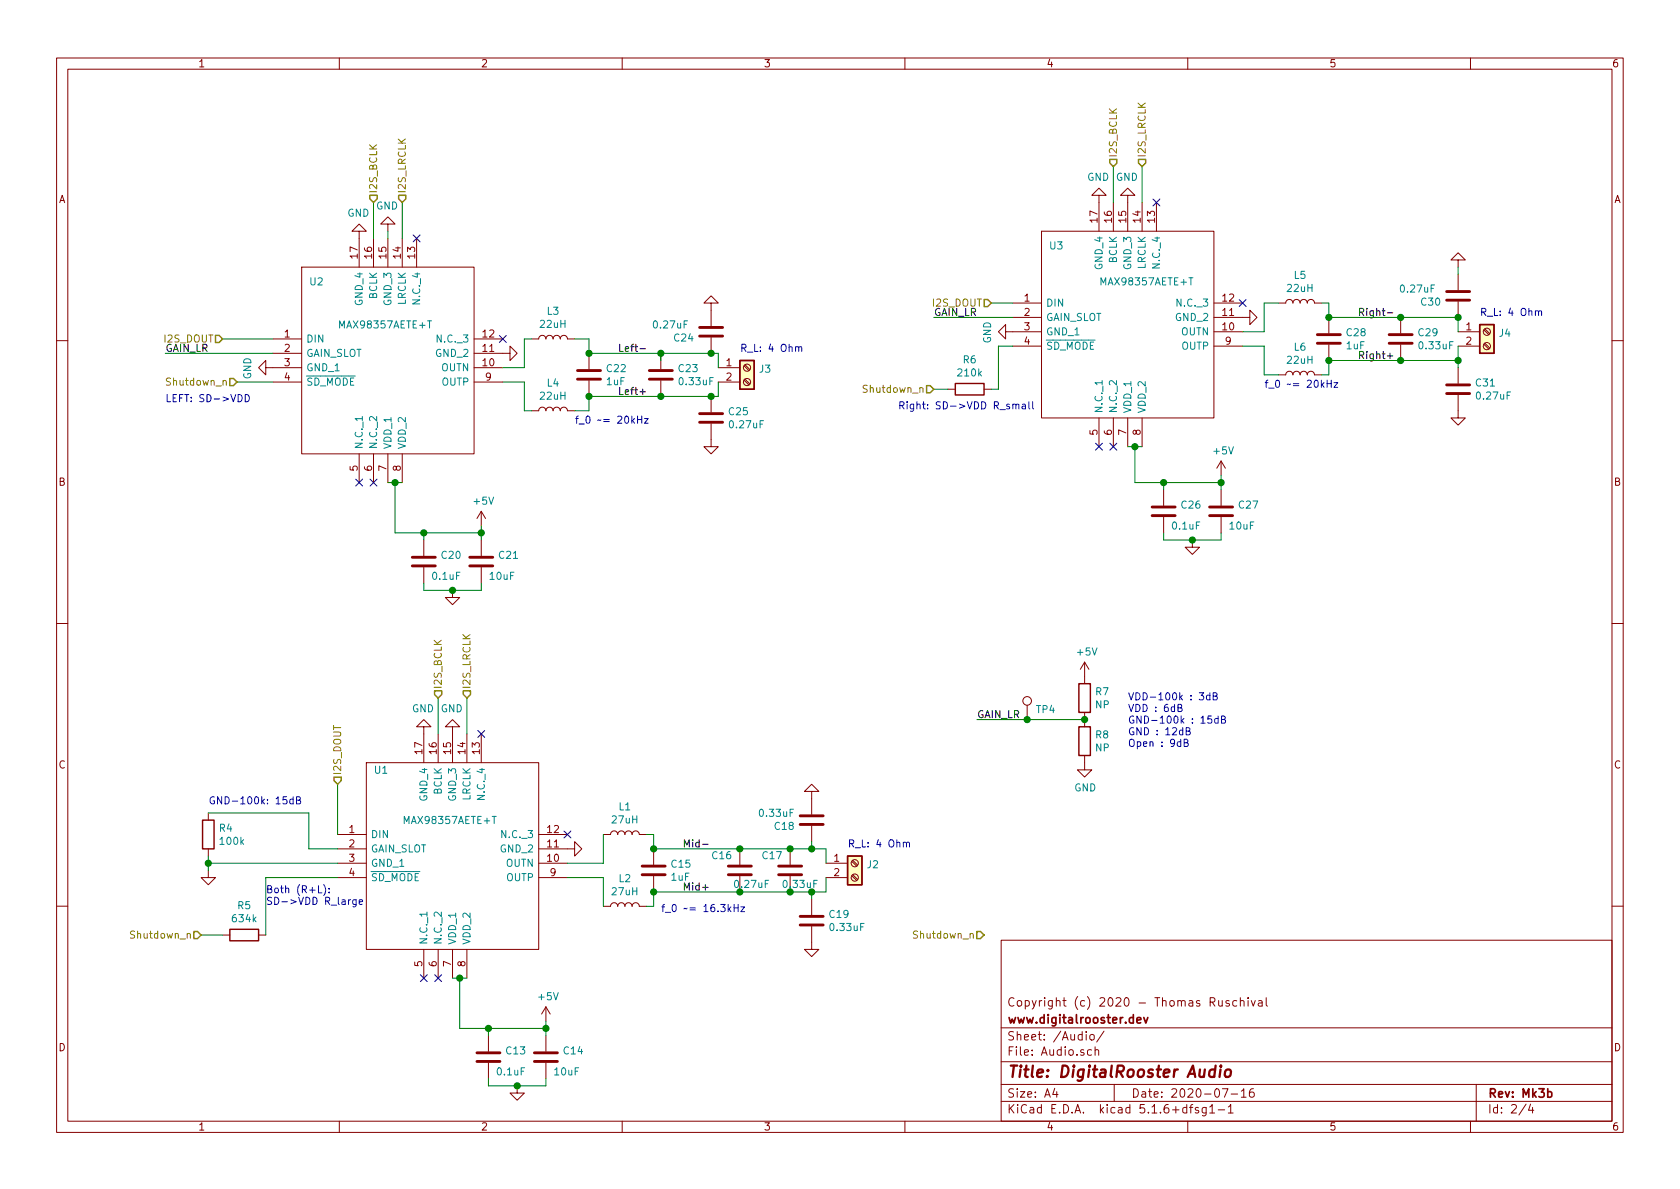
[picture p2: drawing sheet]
<svg xmlns="http://www.w3.org/2000/svg" width="297mm" height="210mm" viewBox="0 0 297 210" stroke-linecap="round" stroke-linejoin="round" font-family="sans-serif">
<g fill="none" stroke="#840000" stroke-width=".18">
<path d="M10 10.3h277v189.9h-277zM12 12.2h273v186.1h-273zM60 10.3v1.9M110 10.3v1.9M160 10.3v1.9M210 10.3v1.9M260 10.3v1.9M68.6 39.6h1.2l-1.2-1.3-1.3 1.3h1.3v1.3M194.3 34.5h1.3l-1.3-1.2-1.3 1.2h1.3v6.4M196.8 35.8v5.1M199.4 34.5h1.3l-1.3-1.2-1.3 1.2h1.3v6.4M201.9 35.8v5.1"/>
<path d="M204.5 35.8v5.1M48.3 59.9h5M53.3 47.2h30.5v33.1h-30.5zM63.5 40.9h1.3l-1.3-1.3-1.3 1.3h1.3v6.3M66 42.2v5M68.6 42.2v5M71.1 42.2v5M73.7 42.2v5M83.8 59.9h5.1M94 59.9h1.2a.63 .63 0 0 1 .7-.6 .63 .63 0 0 1 .6 .6 .63 .63 0 0 1 .7-.6 .63 .63 0 0 1 .6 .6 .63 .63 0 0 1 .6-.6 .63 .63 0 0 1 .7 .6 .63 .63 0 0 1 .6-.6 .63 .63 0 0 1 .6 .6h1.3M125.7 53.6h1.3l-1.3-1.3-1.2 1.3h1.2v4.1M125.7 59.7v2.8"/>
<path d="M177.8 58.7v-1.3l-1.3 1.3 1.3 1.2v-1.2h6.3M179.1 53.6h5M179.1 56.1h5M184.1 40.9h30.5v33h-30.5zM214.6 56.1h6.4v-1.2l1.2 1.2-1.2 1.3v-1.3M214.6 58.7h5.1M214.6 53.6h5.1M226.1 53.6h1.2a.63 .63 0 0 1 .7-.6 .63 .63 0 0 1 .6 .6 .63 .63 0 0 1 .6-.6 .63 .63 0 0 1 .7 .6 .63 .63 0 0 1 .6-.6 .63 .63 0 0 1 .6 .6 .63 .63 0 0 1 .7-.6 .63 .63 0 0 1 .6 .6h1.3M234.9 56.1v2.8M247.6 56.1v2.8M257.8 46h1.3l-1.3-1.3-1.3 1.3h1.3v1.2M257.8 48.5v2.8"/>
<path d="M257.8 53.3v2.8M257.8 58.7h3.8M262.4 58.3l.8 .9M262.5 58.2l.9 .8M10 60.2h2M47 65v-1.3l-1.3 1.3 1.3 1.3v-1.3h6.3M48.3 67.6h5M48.3 62.5h5M83.8 62.5h6.4v-1.3l1.2 1.3-1.2 1.2v-1.2M83.8 65h5.1M83.8 67.6h5.1M94 72.6h1.2a.63 .63 0 0 1 .7-.6 .63 .63 0 0 1 .6 .6 .63 .63 0 0 1 .7-.6 .63 .63 0 0 1 .6 .6 .63 .63 0 0 1 .6-.6 .63 .63 0 0 1 .7 .6 .63 .63 0 0 1 .6-.6 .63 .63 0 0 1 .6 .6h1.3"/>
<path d="M104.1 62.5v2.8M104.1 67.3v2.8M116.8 62.5v2.8M116.8 67.3v2.8M125.7 74.9v4.1h1.3l-1.3 1.3-1.2-1.3h1.2M125.7 70.1v2.8M127 65h3.8M127 67.6h3.8M131.5 67.2l.9 .9M131.5 64.7l.9 .8M131.7 67.1l.9 .8M131.7 64.5l.9 .8"/>
<path d="M167.6 68.8h1.3M174 68.8h1.3M179.1 61.2h5M194.3 73.9v5.1M196.8 73.9v5.1M199.4 73.9v5.1M201.9 73.9v5.1M214.6 61.2h5.1M226.1 66.3h1.2a.63 .63 0 0 1 .7-.6 .63 .63 0 0 1 .6 .6 .63 .63 0 0 1 .6-.6 .63 .63 0 0 1 .7 .6 .63 .63 0 0 1 .6-.6 .63 .63 0 0 1 .6 .6 .63 .63 0 0 1 .7-.6 .63 .63 0 0 1 .6 .6h1.3M234.9 61v2.7M247.6 61v2.7M257.8 69.8v4.1h1.3l-1.3 1.3-1.3-1.3h1.3"/>
<path d="M257.8 65v2.8M257.8 61.2h3.8M262.4 60.9l.8 .8M262.5 60.7l.9 .8M285 60.2h2M63.5 80.3v5M66 80.3v5M68.6 80.3v5M71.1 80.3v5M74.9 95.5v2.8M85.1 90.4v2.6M85.1 95.5v2.8"/>
<path d="M85.1 90.4l-.8 1.3M85.1 90.4l.8 1.3M205.7 86.6v2.8M205.7 91.4v2.8M210.8 95.5v1.3h1.3l-1.3 1.2-1.3-1.2h1.3M215.9 81.5v2.6M215.9 86.6v2.8M215.9 91.4v2.8M215.9 81.5l-.8 1.3M215.9 81.5l.8 1.3M10 110.3h2M74.9 100.3v2.8"/>
<path d="M80 104.4v1.3h1.3l-1.3 1.2-1.3-1.2h1.3M85.1 100.3v2.8M191.8 117.1v3.8M191.8 117.1l-.8 1.3M191.8 117.1l.7 1.3M285 110.3h2M64.8 134.9h30.4v33h-30.4zM74.9 128.5h1.3l-1.3-1.3-1.2 1.3h1.2v6.4M77.5 129.8v5.1M80 128.5h1.3l-1.3-1.3-1.3 1.3h1.3v6.4M82.5 129.8v5.1M85.1 129.8v5.1"/>
<path d="M143.5 139.9h1.3l-1.3-1.2-1.3 1.2h1.3v4.1M181.6 124.7v2.5M191.8 133.6v2.5h1.2l-1.2 1.3-1.3-1.3h1.3M191.8 126v2.5M36.8 153.9v1.3h1.3l-1.3 1.3-1.2-1.3h1.2M36.8 143.8v1.2M36.8 150.1v1.3M59.7 152.6h5.1M59.7 155.2h5.1M59.7 147.6h5.1M59.7 150.1h5.1M95.2 150.1h6.4v-1.3l1.3 1.3-1.3 1.3v-1.3"/>
<path d="M95.2 152.6h5.1M95.2 155.2h5.1M95.2 147.6h5.1M106.7 147.6h1.2a.63 .63 0 0 1 .7-.7 .63 .63 0 0 1 .6 .7 .63 .63 0 0 1 .7-.7 .63 .63 0 0 1 .6 .7 .63 .63 0 0 1 .6-.7 .63 .63 0 0 1 .7 .7 .63 .63 0 0 1 .6-.7 .63 .63 0 0 1 .6 .7h1.3M115.6 150.1v2.8M115.6 154.9v2.8M130.8 150.1v2.8M130.8 154.9v2.8M139.7 150.1v2.8M139.7 154.9v2.8M143.5 146v2.8M143.5 159v2.8"/>
<path d="M146 152.6h3.9M146 155.2h3.9M150.6 154.9l.9 .8M150.6 152.3l.9 .9M150.8 154.7l.8 .8M150.8 152.1l.8 .9M10 160.2h2M39.4 165.3h1.2M45.7 165.3h1.3M74.9 167.9v5.1M77.5 167.9v5.1M80 167.9v5.1"/>
<path d="M82.5 167.9v5.1M96.5 178v2.6M96.5 178l-.7 1.3M96.5 178l.8 1.3M106.7 160.3h1.2a.63 .63 0 0 1 .7-.7 .63 .63 0 0 1 .6 .7 .63 .63 0 0 1 .7-.7 .63 .63 0 0 1 .6 .7 .63 .63 0 0 1 .6-.7 .63 .63 0 0 1 .7 .7 .63 .63 0 0 1 .6-.7 .63 .63 0 0 1 .6 .7h1.3M143.5 163.8v4.1h1.3l-1.3 1.3-1.3-1.3h1.3M177 166.3h108v32h-108zM214 177.2l.7-.1 .1-.2v-.3l-.3-.2h-.5v1.5M214.3 177.2l.5 .7M215.5 176.9v.9l.4 .1 .2-.1M216.1 176.9v1M217.3 177a.37 .37 0 0 0-.6 .1l.1 .3 .5 .1 .1 .1-.2 .3-.5-.1"/>
<path d="M218.7 177l-.5-.1-.2 .3v.6l.2 .1 .5-.1M219.3 177.1l.1-.1a.37 .37 0 0 1 .6 .1v.8M219.3 176.4v1.5M220.7 176.4v.2M220.7 176.9v1M221.2 176.9l.4 1 .3-1M222.5 177h.6l.1 .9M223.2 177.3l-.5 .1a.29 .29 0 0 0-.3 .2 .29 .29 0 0 0 .3 .3l.5-.1M223.9 176.4v1.3l.2 .2M285 160.2h2M60 198.3v1.9M86.4 183.1v2.8"/>
<path d="M86.4 188v2.7M91.4 192v1.3h1.3l-1.3 1.3-1.2-1.3h1.2M96.5 183.1v2.8M96.5 188v2.7M110 198.3v1.9M160 198.3v1.9M177 194.8h108M177 191.8h108M177 187.8h108M177 181.8h108M186.5 192.5l-.4 1h1M186.8 193v1"/>
<path d="M192 182.4v.2M192 182.9v1M192.8 183.1l.2-.2 .4 .2v.7l-.2 .1-.4-.1zM193 185.7l-.4-.1-.3 .3v.6l.3 .1 .4-.1M193.6 185.7l.2-.1 .4 .1 .1 .9M193.6 185.1v1.5M195.2 182.3l-1.3 2M197 191.8v3M210 198.3v1.9M210.3 195.8h.6M210.9 195.3l-.4 .2v1.3M211.9 195.9l-.4-.1-.2 .2 .1 .3 .5 .1v.3h-.6"/>
<path d="M213.3 195.8v1.2l-.3 .3h-.4M213.3 195.9l-.5-.1-.3 .3 .1 .6 .2 .1 .5-.1M213.9 195.8l.4-.5v1.5M213.9 196.8h.9M215.4 196.3h1.1M216.1 192.5h1l-.6 1.5M217.2 195.8l.4-.5v1.5M217.2 196.8h.8M217.7 193.5h1.1M219.5 193l.4-.5v1.5M219.5 194h.8M221.6 192.5a.59 .59 0 0 0-.7 .7l.1 .7 .2 .1 .5-.1 .1-.5-.2-.2-.4-.1-.3 .3"/>
<path d="M260 198.3v1.9M261 191.8v6.5M269.8 195.2l-1.2 2M270.6 195.2l-.3 1.1h.9M271 195.8v1"/>
<circle cx="262.9" cy="58.7" r=".63"/>
<circle cx="132.1" cy="67.6" r=".63"/>
<circle cx="132.1" cy="65" r=".63"/>
<circle cx="262.9" cy="61.2" r=".63"/>
<circle cx="181.6" cy="123.9" r=".76"/>
<circle cx="151.1" cy="155.2" r=".63"/>
<circle cx="151.1" cy="152.6" r=".63"/>
</g>
<path d="M202.2 179.9l.4 1 .3-1M201 180.4l.7-.1v-.3l-.5-.1-.2 .2 .1 .7h.6M273.7 193.1l.4-.1 .3 .3-.1 .6-.2 .1-.4-.1" fill="none" stroke="#840000" stroke-width=".3"/>
<path d="M214.8 189.2a.68 .68 0 0 0-1 .3v.6l.1 .2 .2 .1 .6-.1M214.9 188.4l-.2 2M215.8 189.1l-.2 1.3M215.9 188.4l-.1 .2M216.7 189.3a.51 .51 0 0 1 .6-.2 .51 .51 0 0 1 .4 .4l-.1 .6a.54 .54 0 0 1-.5 .4 .54 .54 0 0 1-.6-.4z" fill="none" stroke="#840000" stroke-width=".41"/>
<g fill="none" stroke="#840000" stroke-width=".51">
<path d="M123.7 57.9h4.1M123.7 59.4h4.1M232.9 59.2h4.1M245.6 59.2h4.1M255.8 51.6h4M255.8 53.1h4M102.1 67.1h4.1M102.1 65.5h4.1M114.8 67.1h4.1M114.8 65.5h4.1M123.7 74.7h4.1M123.7 73.1h4.1"/>
<path d="M232.9 60.7h4.1M245.6 60.7h4.1M255.8 69.6h4M255.8 68.1h4M72.9 98.5h4.1M83.1 98.5h4M203.7 91.2h4.1M203.7 89.7h4.1M213.9 91.2h4M213.9 89.7h4M72.9 100.1h4.1M83.1 100.1h4"/>
<path d="M113.5 154.7h4.1M113.5 153.2h4.1M128.8 154.7h4M128.8 153.2h4M137.7 154.7h4M137.7 153.2h4M141.5 144.3h4M141.5 145.8h4M141.5 163.6h4M141.5 162h4M84.3 187.7h4.1M84.3 186.2h4.1"/>
<path d="M94.5 187.7h4.1M94.5 186.2h4.1"/>
</g>
<path d="M261.6 57.4h2.6v5.1h-2.6zM130.8 63.7h2.5v5.1h-2.5zM168.9 67.8h5.1v2h-5.1zM190.8 120.9h2v5.1h-2zM190.8 128.5h2v5.1h-2zM35.8 145h2v5.1h-2zM149.9 151.4h2.5v5.1h-2.5zM40.6 164.3h5.1v2.1h-5.1z" fill="none" stroke="#840000" stroke-width=".25"/>
<g fill="#ffffc2" stroke="#ffffc2" stroke-width=".18">
<path d="M261.6 57.4h2.6v5.1h-2.6z"/>
<path d="M130.8 63.7h2.5v5.1h-2.5z"/>
<path d="M149.9 151.4h2.5v5.1h-2.5z"/>
</g>
<path d="M64.1 73.7v.7M194.9 67.3v.7M75.5 161.3v.7" fill="none" stroke="#008484" stroke-width=".18"/>
<g fill="none" stroke="#008400" stroke-width=".18">
<path d="M66 35.8v6.4M71.1 35.8v6.4M196.8 29.5v6.3M201.9 29.5v6.3M39.4 59.9h8.9M68.6 40.9v1.3M94 59.9h-1.3v5.1h-3.8M101.6 59.9h2.5v2.6h22.9v2.5M165.1 56.1h14M175.3 53.6h3.8M226.1 53.6h-2.6v5.1h-3.8M233.7 53.6h1.2v2.5h22.9v2.6"/>
<path d="M257.8 47.2v1.3M29.2 62.5h19.1M41.9 67.6h6.4M88.9 67.6h3.8v5h1.3M116.8 62.5v1.2M127 67.6v2.5h-22.9v2.5h-2.5M165.1 68.8h2.5M179.1 61.2h-2.6v7.6h-1.2M199.4 79h2.5M200.7 79v6.3h15.2M219.7 61.2h3.8v5.1h2.6M257.8 63.7h-22.9v2.6h-1.2"/>
<path d="M257.8 61.2v3.8M68.6 85.3h2.5M69.8 85.3v8.9h15.3M74.9 94.2v1.3M85.1 93v2.5M205.7 94.2v1.3h10.2v-1.3M205.7 85.3v1.3M215.9 84.1v2.5M74.9 103.1v1.3h10.2v-1.3M59.7 138.7v8.9M77.5 123.4v6.4M82.5 123.4v6.4"/>
<path d="M172.7 127.2h19.1M36.8 143.8h17.8v6.3h5.1M36.8 151.4v2.5M36.8 152.6h22.9M59.7 155.2h-12.7v10.1M100.3 155.2h6.4v5.1M106.7 147.6v5h-6.4M114.3 147.6h1.3v2.5h30.4v2.5M143.5 148.8v1.3M143.5 157.7v1.3M146 155.2v2.5h-30.4v2.6h-1.3M35.6 165.3h3.8"/>
<path d="M80 173h2.5M81.3 173v8.9h15.2M86.4 190.7v1.3h10.1v-1.3M86.4 181.9v1.2M96.5 180.6v2.5"/>
</g>
<g fill="none" stroke="#848400" stroke-width=".25">
<path d="M65.4 34.5h1.3v.7l-.7 .6-.6-.6zM70.5 34.5h1.3v.7l-.7 .6-.6-.6zM196.2 28.2h1.3v.6l-.7 .7-.6-.7zM201.3 28.2h1.3v.6l-.7 .7-.6-.7zM38.1 59.3h.6l.7 .6-.7 .7h-.6zM174 53h.6l.7 .6-.7 .6h-.6zM40.6 66.9h.7l.6 .7-.6 .6h-.7zM163.8 68.2h.7l.6 .6-.6 .7h-.7zM59.1 137.4h1.2v.6l-.6 .7-.6-.7zM76.8 122.2h1.3v.6l-.6 .6-.7-.6zM81.9 122.2h1.3v.6l-.7 .6-.6-.6zM34.3 164.7h.6l.7 .6-.7 .7h-.6z"/>
<path d="M172.7 164.7h.7l.6 .6-.6 .7h-.7z"/>
</g>
<path d="M245.3 55.3h1M113.2 69.3h.9M113.2 61.7h.9M245.3 62.9h1M245.8 62.5v.9M124.2 149.3h1M124.2 156.9h1" fill="none" stroke="#000" stroke-width=".18"/>
<g fill="none" stroke="#0000c2" stroke-width=".18">
<path d="M271.5 55.1l.2-.1h.3v.8M272 55.1l.2-.1h.3l.1 .8M43.4 69.8a.64 .64 0 0 1 .7 .6 .64 .64 0 0 1-.7 .6zM111.7 73.6v1.2M111.8 74.4l.4 .4M112.2 74l-.5 .5M112.7 73.6v1.2M112.7 74.2h.8M113.5 73.6v1.2M113.9 74h.7l-.7 .8h.7M140.7 61.4l.1-.1 .3 .1 .1 .7M141.2 61.5l.2-.2 .3 .1 .1 .7"/>
<path d="M179.1 71.6l.1-.1h.4v.8M179.1 71.5v.8M179.6 71.6l.2-.1h.3l.1 .8M180.8 71.5h.5v.8M181.3 71.8h-.4l-.2 .2 .1 .3h.5M181.9 71v1.1l.2 .2M182.6 71v1.1l.2 .2M233.6 67.2v1.3M233.8 68l.3 .5M234.1 67.7l-.5 .4M234.6 67.2v1.3M234.6 67.8h.8"/>
<path d="M235.4 67.2v1.3M235.9 67.7h.6l-.6 .8h.6M208.3 125.2l.5-.1 .1-.4-.6-.1v1.2h.5l.2-.2v-.2l-.3-.2M209.4 131.3h.5l.1-.2v-.2l-.6-.2v1.3h.5l.2-.2v-.2l-.3-.3M209.7 129.3l.6-.1v-.4l-.6-.1v1.2h.5l.3-.2v-.2l-.3-.2M212 122.5h.8l-.4 .5 .4 .1v.4l-.2 .3-.6-.2M213.9 123l-.4-.1-.2 .3 .1 .5h.5M213.9 122.5v1.3M214.2 126.6h-.6l-.1 .6 .5-.1 .3 .2v.4l-.3 .2-.5-.1M214.5 123.1h.6l.1-.2-.1-.3-.6-.1v1.3h.5l.2-.2v-.3l-.3-.2M215.4 127.1l-.4-.1-.2 .3 .1 .5h.5M215.4 126.6v1.3"/>
<path d="M216 127.2h.5l.1-.2v-.3l-.6-.1v1.3h.5l.1-.1 .1-.3-.3-.3M51.8 141.4l-.3-.1-.3 .2 .2 .6h.4M51.8 140.9v1.3M52.4 141.5l.6-.1 .1-.2-.1-.2-.6-.1v1.3h.5l.2-.2 .1-.3-.3-.2M56.3 156.6v1.3h.6M57.2 156.4a1.47 1.47 0 0 1 0 2M58.2 157.8v.1M58.2 157.1v.1M63 159.1v1l-.3 .3-.3-.1M63 159.2l-.4-.1-.2 .2 .1 .6h.5M63.5 159.5l.6-.1v-.2l-.4-.1-.2 .2 .1 .6h.5M128.8 159.9v1.3"/>
<path d="M129.8 159.9v1.3M130.5 159.9v1.3M159.7 149.1l.2-.2 .3 .1 .1 .8M160.3 149.1l.2-.2 .3 .1v.8M128.9 160.7l.3 .5M129.2 160.4l-.4 .5M129.8 160.5h.7M131 160.4h.6l-.6 .8h.6"/>
</g>
<g fill="#008400" stroke="#008400" stroke-width=".25">
<circle cx="85.1" cy="94.2" r=".51"/>
<circle cx="86.4" cy="181.9" r=".51"/>
<circle cx="80" cy="104.4" r=".51"/>
<circle cx="205.7" cy="85.3" r=".51"/>
<circle cx="215.9" cy="85.3" r=".51"/>
<circle cx="210.8" cy="95.5" r=".51"/>
<circle cx="257.8" cy="63.7" r=".51"/>
<circle cx="96.5" cy="181.9" r=".51"/>
<circle cx="91.4" cy="192" r=".51"/>
<circle cx="81.3" cy="173" r=".51"/>
<circle cx="200.7" cy="79" r=".51"/>
<circle cx="69.9" cy="85.3" r=".51"/>
<circle cx="191.8" cy="127.2" r=".51"/>
<circle cx="130.8" cy="150.1" r=".51"/>
<circle cx="139.7" cy="150.1" r=".51"/>
<circle cx="130.8" cy="157.7" r=".51"/>
<circle cx="139.7" cy="157.7" r=".51"/>
<circle cx="125.7" cy="62.5" r=".51"/>
<circle cx="181.6" cy="127.2" r=".51"/>
<circle cx="125.7" cy="70.1" r=".51"/>
<circle cx="74.9" cy="94.2" r=".51"/>
<circle cx="143.5" cy="157.7" r=".51"/>
<circle cx="116.8" cy="62.5" r=".51"/>
<circle cx="116.8" cy="70.1" r=".51"/>
<circle cx="247.7" cy="56.1" r=".51"/>
<circle cx="247.7" cy="63.7" r=".51"/>
<circle cx="115.6" cy="150.1" r=".51"/>
<circle cx="36.8" cy="152.6" r=".51"/>
<circle cx="104.1" cy="70.1" r=".51"/>
<circle cx="104.1" cy="62.5" r=".51"/>
<circle cx="257.8" cy="56.1" r=".51"/>
<circle cx="235" cy="63.7" r=".51"/>
<circle cx="235" cy="56.1" r=".51"/>
<circle cx="115.6" cy="157.7" r=".51"/>
<circle cx="143.5" cy="150.1" r=".51"/>
</g>
<g fill="none" stroke="#000084" stroke-width=".18">
<path d="M203.9 35.2l1.2 1.2M205.1 35.2l-1.2 1.2M73.1 41.5l1.2 1.3M74.3 41.5l-1.2 1.3M88.3 59.3l1.2 1.2M89.5 59.3l-1.2 1.2M219.1 53l1.2 1.2M220.3 53l-1.2 1.2M193.7 78.4l1.2 1.2M194.9 78.4l-1.2 1.2M196.2 78.4l1.3 1.2M197.5 78.4l-1.3 1.2"/>
<path d="M62.9 84.7l1.2 1.2M64.1 84.7l-1.2 1.2M65.4 84.7l1.2 1.2M66.6 84.7l-1.2 1.2M84.5 129.2l1.2 1.2M85.7 129.2l-1.2 1.2M99.7 147l1.2 1.2M100.9 147l-1.2 1.2M74.3 172.4l1.2 1.2M75.5 172.4l-1.2 1.2M76.9 172.4l1.2 1.2M78.1 172.4l-1.2 1.2"/>
</g>
<text font-size="2.8" fill="#840000" x="178" y="190.5">Title: DigitalRooster Audio</text>
<g font-size="2.1" fill="#840000">
<text x="178" y="178">Copyright (c) 2020 - Thomas Ruschival</text>
<text x="178" y="184">Sheet: /Audio/</text>
<text x="178" y="181">www.digitalrooster.dev</text>
<text x="178" y="186.7">File: Audio.sch</text>
<text x="178" y="196.9">KiCad E.D.A. kicad 5.1.6+dfsg1-1</text>
<text x="178" y="194.1">Size: A4</text>
<text x="200" y="194.1">Date: 2020-07-16</text>
<text x="263" y="194.1">Rev: Mk3b</text>
<text x="263" y="196.9">Id: 2/4</text>
</g>
<g font-size="1.8" fill="#840000">
<text x="35" y="11.9">1</text>
<text x="85" y="11.9">2</text>
<text x="135" y="11.9">3</text>
<text x="185" y="11.9">4</text>
<text x="235" y="11.9">5</text>
<text x="285" y="11.9">6</text>
<text x="10.4" y="35.9">A</text>
<text x="285.4" y="35.9">A</text>
<text x="194.1" y="39.3" transform="rotate(-90 194.1 39.3)">17</text>
<text x="196.6" y="39.3" transform="rotate(-90 196.6 39.3)">16</text>
<text x="199.1" y="39.3" transform="rotate(-90 199.1 39.3)">15</text>
<text x="201.7" y="39.3" transform="rotate(-90 201.7 39.3)">14</text>
<text x="204.2" y="39.3" transform="rotate(-90 204.2 39.3)">13</text>
<text x="63.2" y="45.7" transform="rotate(-90 63.2 45.7)">17</text>
<text x="65.8" y="45.7" transform="rotate(-90 65.8 45.7)">16</text>
<text x="68.3" y="45.7" transform="rotate(-90 68.3 45.7)">15</text>
<text x="70.9" y="45.7" transform="rotate(-90 70.9 45.7)">14</text>
<text x="73.4" y="45.7" transform="rotate(-90 73.4 45.7)">13</text>
<text x="181.1" y="53.3">1</text>
<text x="216.2" y="53.3">12</text>
<text x="50.3" y="59.7">1</text>
<text x="85.4" y="59.7">12</text>
<text x="181.1" y="55.9">2</text>
<text x="181.1" y="58.4">3</text>
<text x="216.2" y="58.4">10</text>
<text x="216.2" y="55.9">11</text>
<text x="259.2" y="58.4">1</text>
<text x="50.3" y="62.2">2</text>
<text x="50.3" y="64.8">3</text>
<text x="85.4" y="64.8">10</text>
<text x="85.4" y="62.2">11</text>
<text x="128.4" y="64.8">1</text>
<text x="181.1" y="61">4</text>
<text x="216.7" y="61">9</text>
<text x="259.2" y="61">2</text>
<text x="50.3" y="67.3">4</text>
<text x="85.9" y="67.3">9</text>
<text x="128.4" y="67.3">2</text>
<text x="194.1" y="76.9" transform="rotate(-90 194.1 76.9)">5</text>
<text x="196.6" y="76.9" transform="rotate(-90 196.6 76.9)">6</text>
<text x="199.1" y="76.9" transform="rotate(-90 199.1 76.9)">7</text>
<text x="201.7" y="76.9" transform="rotate(-90 201.7 76.9)">8</text>
<text x="63.2" y="83.3" transform="rotate(-90 63.2 83.3)">5</text>
<text x="65.8" y="83.3" transform="rotate(-90 65.8 83.3)">6</text>
<text x="68.3" y="83.3" transform="rotate(-90 68.3 83.3)">7</text>
<text x="70.9" y="83.3" transform="rotate(-90 70.9 83.3)">8</text>
<text x="10.4" y="85.9">B</text>
<text x="285.4" y="85.9">B</text>
<text x="10.4" y="135.9">C</text>
<text x="74.7" y="133.3" transform="rotate(-90 74.7 133.3)">17</text>
<text x="77.2" y="133.3" transform="rotate(-90 77.2 133.3)">16</text>
<text x="79.8" y="133.3" transform="rotate(-90 79.8 133.3)">15</text>
<text x="82.3" y="133.3" transform="rotate(-90 82.3 133.3)">14</text>
<text x="84.8" y="133.3" transform="rotate(-90 84.8 133.3)">13</text>
<text x="285.4" y="135.9">C</text>
<text x="61.7" y="147.3">1</text>
<text x="61.7" y="149.9">2</text>
<text x="96.8" y="149.9">11</text>
<text x="96.8" y="147.3">12</text>
<text x="61.7" y="152.4">3</text>
<text x="61.7" y="154.9">4</text>
<text x="96.8" y="152.4">10</text>
<text x="97.3" y="154.9">9</text>
<text x="147.5" y="152.4">1</text>
<text x="147.5" y="154.9">2</text>
<text x="74.7" y="170.9" transform="rotate(-90 74.7 170.9)">5</text>
<text x="77.2" y="170.9" transform="rotate(-90 77.2 170.9)">6</text>
<text x="79.8" y="170.9" transform="rotate(-90 79.8 170.9)">7</text>
<text x="82.3" y="170.9" transform="rotate(-90 82.3 170.9)">8</text>
<text x="10.4" y="185.9">D</text>
<text x="285.4" y="185.9">D</text>
<text x="35" y="199.9">1</text>
<text x="85" y="199.9">2</text>
<text x="135" y="199.9">3</text>
<text x="185" y="199.9">4</text>
<text x="235" y="199.9">5</text>
<text x="285" y="199.9">6</text>
</g>
<g font-size="1.8" fill="#848400">
<text x="197.5" y="27.9" transform="rotate(-90 197.5 27.9)">I2S_BCLK</text>
<text x="202.6" y="27.9" transform="rotate(-90 202.6 27.9)">I2S_LRCLK</text>
<text x="66.7" y="34.3" transform="rotate(-90 66.7 34.3)">I2S_BCLK</text>
<text x="71.8" y="34.3" transform="rotate(-90 71.8 34.3)">I2S_LRCLK</text>
<text x="165.1" y="54.2">I2S_DOUT</text>
<text x="29.2" y="60.6">I2S_DOUT</text>
<text x="29.8" y="68.2">Shutdown_n</text>
<text x="153" y="69.5">Shutdown_n</text>
<text x="78.1" y="121.9" transform="rotate(-90 78.1 121.9)">I2S_BCLK</text>
<text x="83.2" y="121.9" transform="rotate(-90 83.2 121.9)">I2S_LRCLK</text>
<text x="60.3" y="137.2" transform="rotate(-90 60.3 137.2)">I2S_DOUT</text>
<text x="23.4" y="166">Shutdown_n</text>
<text x="161.8" y="166">Shutdown_n</text>
</g>
<g font-size="1.8" fill="#008484">
<text x="192.2" y="32">GND</text>
<text x="197.3" y="32">GND</text>
<text x="61.4" y="38.3">GND</text>
<text x="66.5" y="37.1">GND</text>
<text x="185.6" y="44.1">U3</text>
<text x="194.9" y="47.5" transform="rotate(-90 194.9 47.5)">GND_4</text>
<text x="197.5" y="46.6" transform="rotate(-90 197.5 46.6)">BCLK</text>
<text x="200" y="47.5" transform="rotate(-90 200 47.5)">GND_3</text>
<text x="202.6" y="47.6" transform="rotate(-90 202.6 47.6)">LRCLK</text>
<text x="205.1" y="47.2" transform="rotate(-90 205.1 47.2)">N.C._4</text>
<text x="54.8" y="50.5">U2</text>
<text x="64.1" y="53.9" transform="rotate(-90 64.1 53.9)">GND_4</text>
<text x="66.7" y="52.9" transform="rotate(-90 66.7 52.9)">BCLK</text>
<text x="69.2" y="53.9" transform="rotate(-90 69.2 53.9)">GND_3</text>
<text x="71.8" y="54" transform="rotate(-90 71.8 54)">LRCLK</text>
<text x="74.3" y="53.5" transform="rotate(-90 74.3 53.5)">N.C._4</text>
<text x="194.9" y="50.5">MAX98357AETE+T</text>
<text x="227.7" y="51.6">22uH</text>
<text x="228.9" y="49.3">L5</text>
<text x="248" y="51.7">0.27uF</text>
<text x="60.3" y="58.1">MAX98357AETE+T</text>
<text x="95.6" y="58">22uH</text>
<text x="96.8" y="55.7">L3</text>
<text x="116" y="58.1">0.27uF</text>
<text x="184.9" y="54.2">DIN</text>
<text x="184.9" y="56.8">GAIN_SLOT</text>
<text x="184.9" y="59.3">GND_1</text>
<text x="208" y="56.8">GND_2</text>
<text x="208.4" y="54.2">N.C._3</text>
<text x="208.9" y="59.3">OUTN</text>
<text x="238.2" y="59.5">C28</text>
<text x="250.9" y="59.5">C29</text>
<text x="251.3" y="54">C30</text>
<text x="265.1" y="59.6">J4</text>
<text x="54.1" y="60.6">DIN</text>
<text x="54.1" y="63.1">GAIN_SLOT</text>
<text x="54.1" y="65.7">GND_1</text>
<text x="77.2" y="63.1">GND_2</text>
<text x="77.5" y="60.6">N.C._3</text>
<text x="78.1" y="65.7">OUTN</text>
<text x="107.3" y="65.8">C22</text>
<text x="119.3" y="60.4">C24</text>
<text x="120" y="65.8">C23</text>
<text x="134.3" y="65.9">J3</text>
<text x="170.3" y="64.3">R6</text>
<text x="175.2" y="60.8" transform="rotate(-90 175.2 60.8)">GND</text>
<text x="184.9" y="61.8">SD_MODE</text>
<text x="209" y="61.8">OUTP</text>
<text x="227.7" y="64.3">22uH</text>
<text x="228.9" y="62">L6</text>
<text x="238.1" y="61.8">1uF</text>
<text x="251.1" y="61.8">0.33uF</text>
<text x="44.4" y="67.1" transform="rotate(-90 44.4 67.1)">GND</text>
<text x="54.1" y="68.2">SD_MODE</text>
<text x="78.2" y="68.2">OUTP</text>
<text x="95.6" y="70.7">22uH</text>
<text x="96.8" y="68.4">L4</text>
<text x="107.3" y="68.1">1uF</text>
<text x="120.3" y="68.1">0.33uF</text>
<text x="169.5" y="66.6">210k</text>
<text x="261" y="68.3">C31</text>
<text x="261.5" y="70.7">0.27uF</text>
<text x="128.9" y="73.4">C25</text>
<text x="129.4" y="75.7">0.27uF</text>
<text x="194.9" y="73.1" transform="rotate(-90 194.9 73.1)">N.C._1</text>
<text x="197.5" y="73.1" transform="rotate(-90 197.5 73.1)">N.C._2</text>
<text x="200" y="73.1" transform="rotate(-90 200 73.1)">VDD_1</text>
<text x="202.6" y="73.1" transform="rotate(-90 202.6 73.1)">VDD_2</text>
<text x="64.1" y="79.5" transform="rotate(-90 64.1 79.5)">N.C._1</text>
<text x="66.7" y="79.5" transform="rotate(-90 66.7 79.5)">N.C._2</text>
<text x="69.2" y="79.5" transform="rotate(-90 69.2 79.5)">VDD_1</text>
<text x="71.8" y="79.5" transform="rotate(-90 71.8 79.5)">VDD_2</text>
<text x="214.7" y="80.4">+5V</text>
<text x="83.9" y="89.2">+5V</text>
<text x="208.9" y="89.9">C26</text>
<text x="219.1" y="89.9">C27</text>
<text x="207.4" y="93.6">0.1uF</text>
<text x="217.5" y="93.6">10uF</text>
<text x="78.1" y="98.8">C20</text>
<text x="88.3" y="98.8">C21</text>
<text x="76.6" y="102.5">0.1uF</text>
<text x="86.7" y="102.5">10uF</text>
<text x="190.6" y="115.9">+5V</text>
<text x="72.8" y="126">GND</text>
<text x="77.9" y="126">GND</text>
<text x="193.7" y="125.3">NP</text>
<text x="193.8" y="123">R7</text>
<text x="183.3" y="126.1">TP4</text>
<text x="193.8" y="130.6">R8</text>
<text x="66.3" y="136.8">U1</text>
<text x="193.7" y="132.9">NP</text>
<text x="75.6" y="141.5" transform="rotate(-90 75.6 141.5)">GND_4</text>
<text x="78.1" y="140.5" transform="rotate(-90 78.1 140.5)">BCLK</text>
<text x="80.6" y="141.5" transform="rotate(-90 80.6 141.5)">GND_3</text>
<text x="83.2" y="141.6" transform="rotate(-90 83.2 141.6)">LRCLK</text>
<text x="85.7" y="141.1" transform="rotate(-90 85.7 141.1)">N.C._4</text>
<text x="109.5" y="143.3">L1</text>
<text x="189.9" y="139.9">GND</text>
<text x="38.8" y="147.1">R4</text>
<text x="39" y="149.4">100k</text>
<text x="65.5" y="148.2">DIN</text>
<text x="71.7" y="145.7">MAX98357AETE+T</text>
<text x="89" y="148.2">N.C._3</text>
<text x="108.3" y="145.6">27uH</text>
<text x="134.5" y="144.4">0.33uF</text>
<text x="137" y="146.8">C18</text>
<text x="65.5" y="150.7">GAIN_SLOT</text>
<text x="65.5" y="153.3">GND_1</text>
<text x="65.5" y="155.8">SD_MODE</text>
<text x="88.6" y="150.7">GND_2</text>
<text x="89.5" y="153.3">OUTN</text>
<text x="89.6" y="155.8">OUTP</text>
<text x="118.7" y="155.7">1uF</text>
<text x="118.8" y="153.4">C15</text>
<text x="126" y="151.9">C16</text>
<text x="134.9" y="151.9">C17</text>
<text x="153.4" y="153.5">J2</text>
<text x="42.1" y="160.8">R5</text>
<text x="108.3" y="158.3">27uH</text>
<text x="109.5" y="156">L2</text>
<text x="130.3" y="157">0.27uF</text>
<text x="138.7" y="157">0.33uF</text>
<text x="41.2" y="163.1">634k</text>
<text x="75.6" y="167.1" transform="rotate(-90 75.6 167.1)">N.C._1</text>
<text x="78.1" y="167.1" transform="rotate(-90 78.1 167.1)">N.C._2</text>
<text x="80.6" y="167.1" transform="rotate(-90 80.6 167.1)">VDD_1</text>
<text x="83.2" y="167.1" transform="rotate(-90 83.2 167.1)">VDD_2</text>
<text x="146.7" y="162.3">C19</text>
<text x="146.9" y="164.6">0.33uF</text>
<text x="95.3" y="176.9">+5V</text>
<text x="88" y="190.2">0.1uF</text>
<text x="89.6" y="186.5">C13</text>
<text x="98.1" y="190.2">10uF</text>
<text x="99.7" y="186.5">C14</text>
</g>
<g font-size="1.8">
<text x="165.1" y="55.9">GAIN_LR</text>
<text x="240" y="55.9">Right-</text>
<text x="29.2" y="62.2">GAIN_LR</text>
<text x="109.2" y="62.2">Left-</text>
<text x="240" y="63.5">Right+</text>
<text x="109.2" y="69.8">Left+</text>
<text x="172.7" y="127">GAIN_LR</text>
<text x="120.6" y="149.9">Mid-</text>
<text x="120.6" y="157.5">Mid+</text>
</g>
<g font-size="1.8" fill="#0000c2">
<text x="261.6" y="55.9">R_L: 4 Ohm</text>
<text x="130.8" y="62.2">R_L: 4 Ohm</text>
<text x="29.2" y="71.1">LEFT: SD-&gt;VDD</text>
<text x="223.5" y="68.6">f_0 = 20kHz</text>
<text x="101.6" y="74.9">f_0 = 20kHz</text>
<text x="158.7" y="72.4">Right: SD-&gt;VDD R_small</text>
<text x="199.4" y="123.8">VDD-100k : 3dB</text>
<text x="199.4" y="125.9">VDD : 6dB</text>
<text x="199.4" y="128">GND-100k : 15dB</text>
<text x="199.4" y="130">GND : 12dB</text>
<text x="199.4" y="132.1">Open : 9dB</text>
<text x="36.8" y="142.2">GND-100k: 15dB</text>
<text x="149.9" y="149.9">R_L: 4 Ohm</text>
<text x="47" y="158">Both (R+L):</text>
<text x="47" y="160">SD-&gt;VDD R_large</text>
<text x="116.8" y="161.3">f_0 = 16.3kHz</text>
</g>
</svg>
